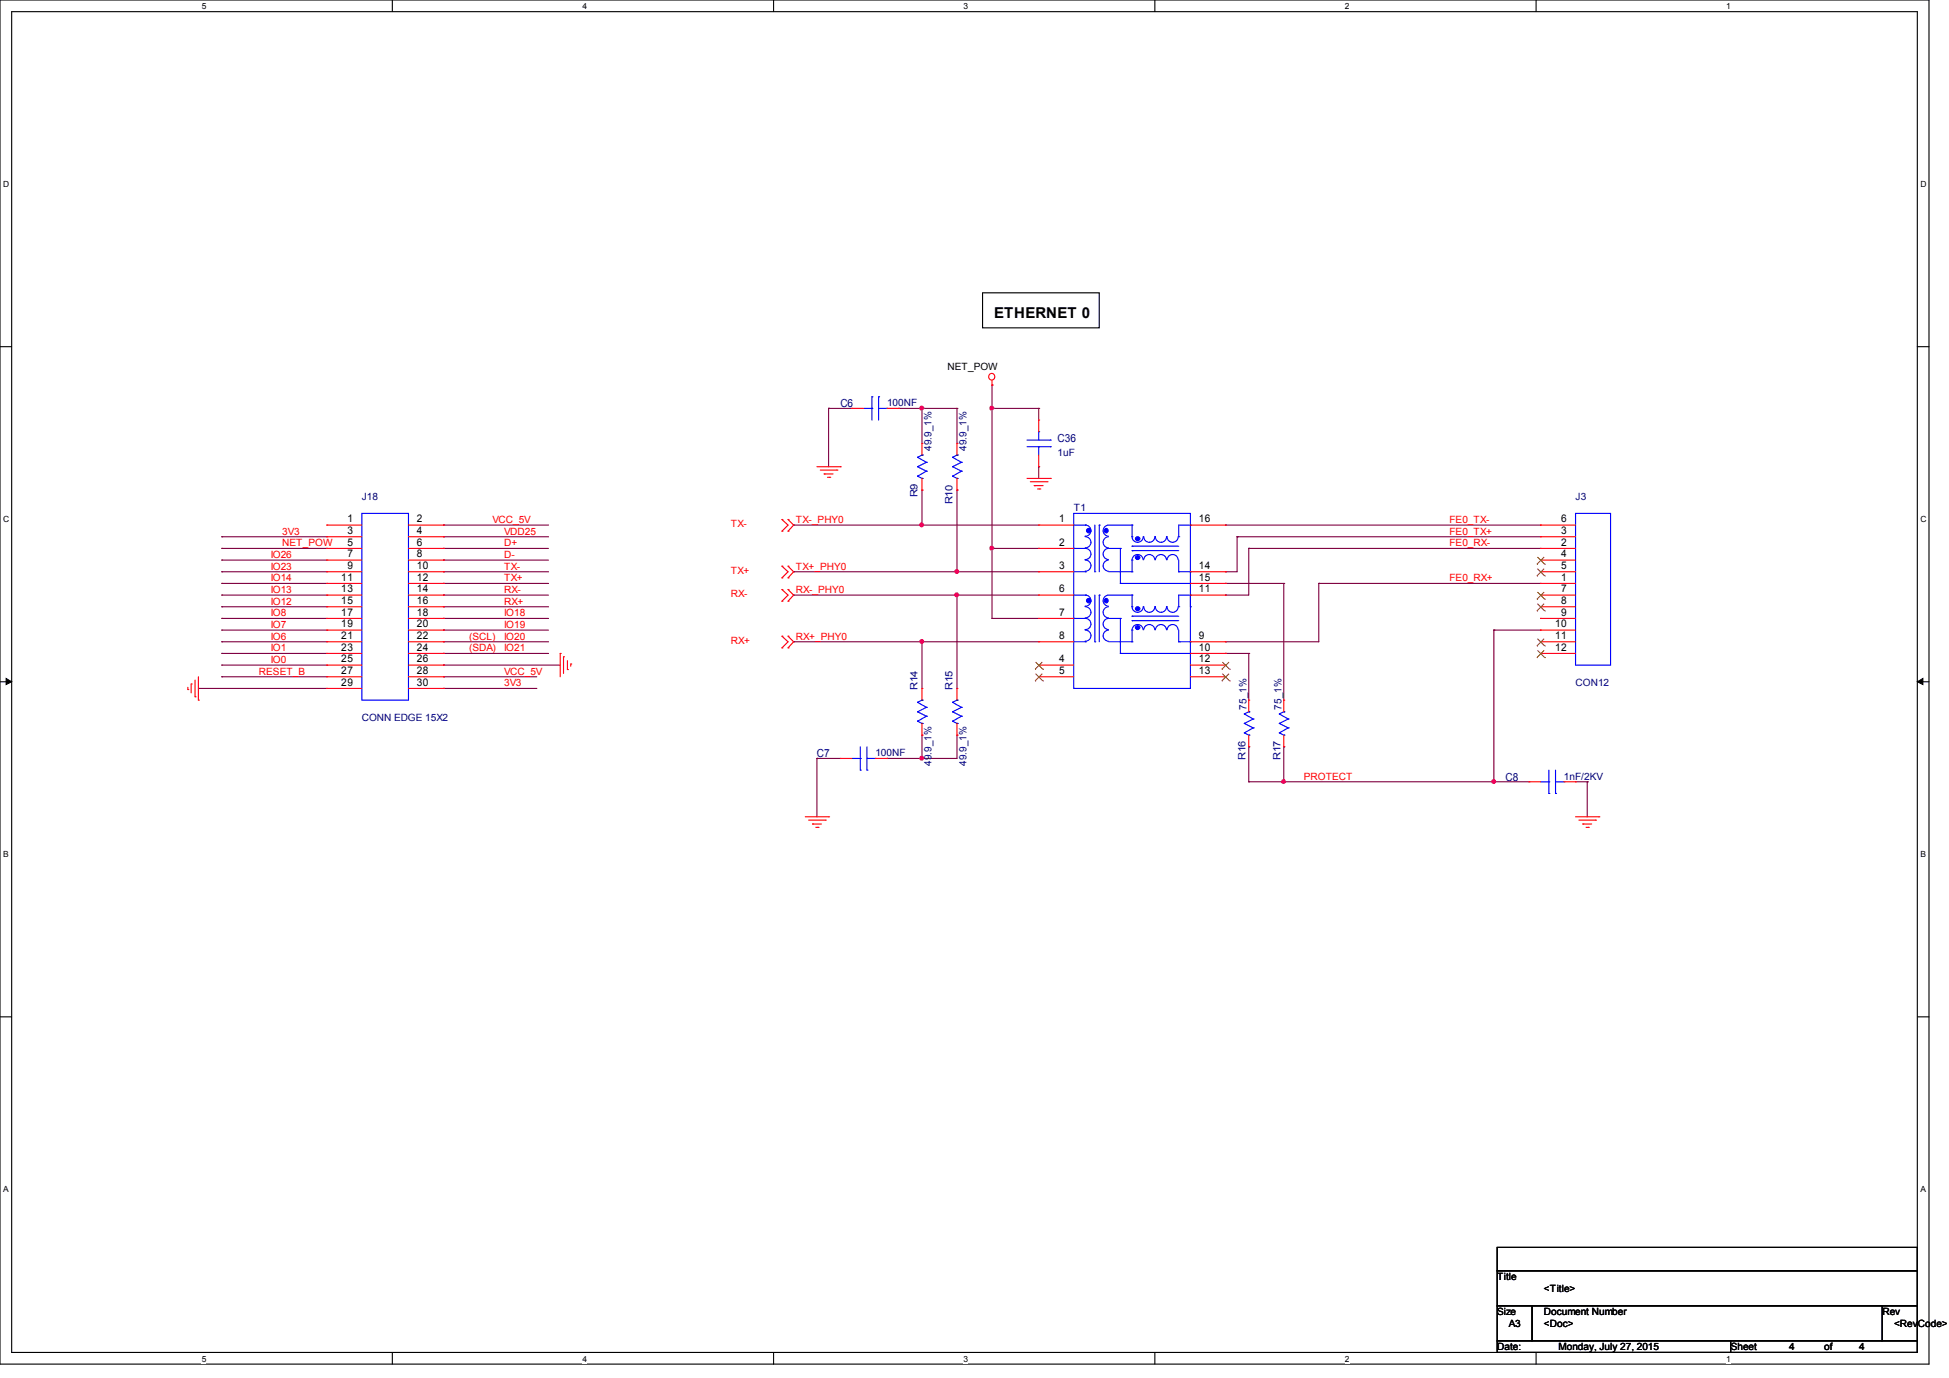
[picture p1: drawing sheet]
<svg xmlns="http://www.w3.org/2000/svg" width="297mm" height="210mm" viewBox="0 0 297 210" stroke-linecap="round" stroke-linejoin="round" font-family="sans-serif">
<path d="M0 0h293.9v207.9h-293.9zM1.8 1.8h290.3v204.3h-290.3z" fill="none" stroke="#000" stroke-width=".17"/>
<g fill="#fff">
<path d="M30.7 .3h.7v1.4h-.7z"/>
<path d="M30.7 206.3h.7v1.5h-.7z"/>
</g>
<path d="M59.8 0v1.8M59.8 206.1v1.8" fill="none" stroke="#000" stroke-width=".17"/>
<g fill="#fff">
<path d="M88.7 .3h.7v1.4h-.7z"/>
<path d="M88.7 206.3h.7v1.5h-.7z"/>
</g>
<path d="M117.9 0v1.8M117.9 206.1v1.8" fill="none" stroke="#000" stroke-width=".17"/>
<g fill="#fff">
<path d="M146.8 .3h.7v1.4h-.7z"/>
<path d="M146.8 206.3h.7v1.5h-.7z"/>
</g>
<path d="M175.9 0v1.8M175.9 206.1v1.8" fill="none" stroke="#000" stroke-width=".17"/>
<g fill="#fff">
<path d="M204.9 .3h.7v1.4h-.7z"/>
<path d="M204.9 206.3h.7v1.5h-.7z"/>
</g>
<path d="M234 0v1.8M234 206.1v1.8" fill="none" stroke="#000" stroke-width=".17"/>
<g fill="#fff">
<path d="M263 .3h.7v1.4h-.7z"/>
<path d="M263 206.3h.7v1.5h-.7z"/>
<path d="M.5 27.3h.9v1.4h-.9z"/>
<path d="M292.6 27.3h.9v1.4h-.9z"/>
<path d="M.5 78.3h.9v1.5h-.9z"/>
<path d="M292.6 78.3h.9v1.5h-.9z"/>
</g>
<path d="M0 52.8h1.8M292.1 52.8h1.8" fill="none" stroke="#000" stroke-width=".17"/>
<g fill="#fff">
<path d="M.5 129.4h.9v1.4h-.9z"/>
<path d="M292.6 129.4h.9v1.4h-.9z"/>
</g>
<path d="M0 103.9h1.8M292.1 103.9h1.8" fill="none" stroke="#000" stroke-width=".17"/>
<path d="M.9 103.4l.9 .5-.9 .4zM292.1 103.9l.8-.5v.9z" fill="#000" stroke="#000" stroke-width=".15"/>
<g fill="#fff">
<path d="M.5 180.4h.8v1.5h-.8z"/>
<path d="M292.6 180.4h.8v1.5h-.8z"/>
</g>
<path d="M149.7 44.6h17.8v5.4h-17.8zM0 154.9h1.8M292.1 154.9h1.8M228.1 190.1h64v3.5h-64zM228.1 193.6h64v5.4h-64zM228.1 199h5.3v5.3h-5.3zM233.4 199h53.4v5.3h-53.4zM286.8 199h5.3v5.3h-5.3zM228.1 204.3h35.6v1.8h-35.6zM263.7 204.3h28.4v1.8h-28.4z" fill="none" stroke="#000" stroke-width=".17"/>
<g fill="none" stroke="#800040" stroke-width=".17">
<path d="M151.1 58.7h.1M151.1 58.7v35.5M126.2 62.2h.1M126.2 62.2h3.6M126.2 62.2v8.9M136.9 62.2h.1M136.9 62.2h8.9M140.5 74.7h.1M140.5 62.2h.1M140.5 62.2v5.4M140.5 74.7v5.3M145.8 74.7h.1"/>
<path d="M145.8 62.2h.1M145.8 62.2v5.4M145.8 74.7v12.4M151.1 62.2h.1M151.1 62.2h7.1M158.2 71.1h.1M158.2 62.2h.1M158.2 62.2v1.8M158.2 71.1v1.8M33.8 96h.1M33.8 94.2h.1M33.8 92.5h.1"/>
<path d="M33.8 99.6h.1M33.8 97.8h.1M33.8 87.1h.1M33.8 85.3h.1M33.8 90.7h.1M33.8 88.9h.1M33.8 81.8h.1M33.8 83.6h.1M33.8 94.2h16M33.8 97.8h16M33.8 87.1h16M33.8 90.7h16"/>
<path d="M33.8 81.8h16M33.8 99.6h16M33.8 88.9h16M33.8 83.6h16M33.8 96h16M33.8 92.5h16M33.8 85.3h16M67.6 81.8h.1M67.6 97.8h.1M67.6 94.2h.1M67.6 85.3h.1M67.6 83.6h.1"/>
<path d="M67.6 99.6h.1M67.6 96h.1M67.6 92.5h.1M67.6 90.7h.1M67.6 88.9h.1M67.6 87.1h.1M67.6 80h.1M67.6 94.2h16M67.6 97.8h16M67.6 80h16M67.6 87.1h16M67.6 90.7h16"/>
<path d="M67.6 81.8h16M67.6 99.6h16M67.6 88.9h16M67.6 83.6h16M67.6 96h16M67.6 92.5h16M67.6 85.3h16M120.9 97.8h.1M120.9 87.1h.1M120.9 80h.1M120.9 90.7h.1M120.9 97.8h37.3"/>
<path d="M120.9 80h37.3M120.9 87.1h37.3M120.9 90.7h37.3M140.5 97.8h.1M140.5 80h.1M140.5 97.8v7.1M145.8 90.7h.1M145.8 87.1h.1M145.8 90.7v14.2M151.1 83.6h.1M151.1 94.2h.1M151.1 94.2h7.1"/>
<path d="M151.1 83.6h7.1M186.7 80h.1M186.7 87.1h.1M186.7 99.6h.1M186.7 90.7h.1M186.7 88.9h.1M186.7 97.8h.1M186.7 80h48M186.7 99.6h3.5M186.7 88.9h8.9M188.5 81.8h.1M188.5 81.8v5.3h-1.8"/>
<path d="M188.5 81.8h46.2M190.2 99.6h.1M190.2 83.6h.1M190.2 83.6v7.1h-3.5M190.2 99.6v7.1M190.2 83.6h44.5M195.6 88.9h.1M195.6 88.9v17.8M200.9 88.9h.1M200.9 88.9v8.9h-14.2M200.9 88.9h33.8M227.6 96h.1"/>
<path d="M227.6 96h7.1M227.6 96v23.1M30.2 104.9h.1M30.2 104.9h19.6M33.8 101.3h.1M33.8 103.1h.1M33.8 101.3h16M33.8 103.1h16M67.6 103.1h.1M67.6 101.3h.1M67.6 104.9h.1M67.6 101.3h17.7"/>
<path d="M67.6 103.1h14.2M67.6 104.9h14.2M124.5 115.6h.1M124.5 115.6h3.5M124.5 115.6v8.9M135.1 115.6h.1M140.5 115.6h.1M140.5 112h.1M140.5 112v3.6M145.8 112h.1M145.8 112v3.6h-10.7M190.2 119.1h.1"/>
<path d="M190.2 113.8h.1M190.2 119.1h42.7M190.2 113.8v5.3M195.6 113.8h.1M195.6 113.8v5.3M227.6 119.1h.1M240 119.1h1.8M241.8 119.1h.1M241.8 119.1v5.4"/>
</g>
<g fill="#f0f" stroke="#f0f" stroke-width=".17">
<circle cx="151.1" cy="83.5" r=".3"/>
<circle cx="140.4" cy="97.7" r=".3"/>
<circle cx="145.8" cy="90.6" r=".3"/>
<circle cx="140.4" cy="62.2" r=".3"/>
<circle cx="145.8" cy="87.1" r=".3"/>
<circle cx="140.4" cy="80" r=".3"/>
<circle cx="195.5" cy="119.1" r=".3"/>
<circle cx="140.4" cy="115.5" r=".3"/>
<circle cx="151.1" cy="62.2" r=".3"/>
<circle cx="227.5" cy="119.1" r=".3"/>
</g>
<g fill="none" stroke="#f00" stroke-width=".17">
<path d="M151.1 58.7h.1M151.1 58v.7M119.1 79.2h.1M119.1 79.2l1 .8-1 .9M120.1 79.2h.1M120.1 79.2l.8 .8-.8 .9M124.5 71.1h3.5M125 71.6h2.5M125.6 72.2h.1M125.6 72.2h1.3M126.1 72.7h.3M126.4 72.7h.1"/>
<path d="M127.5 71.6h.1M128 71.1h.1M129.8 62.2h.1M129.8 62.2h1.8M135.1 62.2h1.8M136.9 62.2h.1M140.5 74.7h.1M140.5 67.6h.1M140.5 67.6v1.7M140.5 72.9v1.8M145.8 74.7h.1M145.8 67.6h.1"/>
<path d="M145.8 67.6v1.7M145.8 72.9v1.8M156.5 72.9h3.5M157 73.4h2.5M157.6 74h.1M157.6 74h1.3M158.1 74.5h.3M158.2 71.1h.1M158.2 64h.1M158.2 64v1.8M158.2 69.3v1.8M158.4 74.5h.1"/>
<path d="M159.5 73.4h.1M160 72.9h.1M49.8 80h.1M49.8 81.8h.1M49.8 83.6h.1M49.8 85.3h.1M49.8 87.1h.1M49.8 88.9h.1M49.8 90.7h.1M49.8 92.5h.1M49.8 94.2h.1M49.8 96h.1"/>
<path d="M49.8 97.8h.1M49.8 99.6h.1M49.8 88.9h5.3M49.8 83.6h5.3M49.8 81.8h5.3M49.8 85.3h5.3M49.8 87.1h5.3M49.8 80h5.3M49.8 90.7h5.3M49.8 92.5h5.3M49.8 94.2h5.3M49.8 96h5.3"/>
<path d="M49.8 97.8h5.3M49.8 99.6h5.3M62.2 88.9h5.4M62.2 83.6h5.4M62.2 81.8h5.4M62.2 85.3h5.4M62.2 87.1h5.4M62.2 80h5.4M62.2 90.7h5.4M62.2 92.5h5.4M62.2 94.2h5.4M62.2 96h5.4"/>
<path d="M62.2 97.8h5.4M62.2 99.6h5.4M67.6 80h.1M67.6 81.8h.1M67.6 83.6h.1M67.6 85.3h.1M67.6 87.1h.1M67.6 88.9h.1M67.6 90.7h.1M67.6 92.5h.1M67.6 94.2h.1M67.6 96h.1"/>
<path d="M67.6 97.8h.1M67.6 99.6h.1M85.3 99.6h.1M85.3 99.6v3.5M119.1 80.9h.1M119.1 86.3h.1M119.1 88.1h.1M119.1 96.9h.1M119.1 98.7h.1M119.1 89.8h.1M119.1 91.6h.1M119.1 86.3l1 .8-1 1"/>
<path d="M119.1 96.9l1 .9-1 .9M119.1 89.8l1 .9-1 .9M120.1 80.9h.1M120.1 88.1h.1M120.1 86.3h.1M120.1 98.7h.1M120.1 96.9h.1M120.1 91.6h.1M120.1 89.8h.1M120.1 86.3l.8 .8-.8 1M120.1 96.9l.8 .9-.8 .9M120.1 89.8l.8 .9-.8 .9"/>
<path d="M158.2 80h.1M158.2 83.6h.1M158.2 87.1h.1M158.2 90.7h.1M158.2 94.2h.1M158.2 97.8h.1M158.2 83.6h5.4M158.2 87.1h5.4M158.2 80h5.4M158.2 90.7h5.4M158.2 94.2h5.4M158.2 97.8h5.4"/>
<path d="M181.4 88.9h5.3M181.4 87.1h5.3M181.4 80h5.3M181.4 90.7h5.3M181.4 97.8h5.3M181.4 99.6h5.3M186.7 97.8h.1M186.7 99.6h.1M186.7 90.7h.1M186.7 87.1h.1M186.7 88.9h.1M186.7 80h.1"/>
<path d="M234.7 88.9h.1M234.7 83.6h.1M234.7 81.8h.1M234.7 85.3h.1M234.7 87.1h.1M234.7 80h.1M234.7 90.7h.1M234.7 92.5h.1M234.7 94.2h.1M234.7 96h.1M234.7 97.8h.1M234.7 99.6h.1"/>
<path d="M234.7 88.9h5.3M234.7 83.6h5.3M234.7 81.8h5.3M234.7 85.3h5.3M234.7 87.1h5.3M234.7 80h5.3M234.7 90.7h5.3M234.7 92.5h5.3M234.7 94.2h5.3M234.7 96h5.3M234.7 97.8h5.3M234.7 99.6h5.3"/>
<path d="M28.6 105.1h.1M28.6 104.7v.4M29.1 104.2h.1M29.1 104.2v1.4M29.7 106.2h.1M29.7 103.6v2.6M30.2 106.7h.1M30.2 103.1v3.6M49.8 101.3h.1M49.8 103.1h.1M49.8 104.9h.1M49.8 101.3h5.3"/>
<path d="M49.8 103.1h5.3M49.8 104.9h5.3M62.2 101.3h5.4M62.2 103.1h5.4M62.2 104.9h5.4M67.6 101.3h.1M67.6 103.1h.1M67.6 104.9h.1M85.9 100.1h.1M85.9 100.1v2.5M86.4 102h.1M86.4 100.7v1.3"/>
<path d="M87 101.2h.1M87 101.2v.3M128 115.6h.1M128 115.6h1.8M133.3 115.6h1.8M135.1 115.6h.1M140.5 104.9h.1M140.5 112h.1M140.5 104.9v1.8M140.5 110.2v1.8M145.8 104.9h.1M145.8 112h.1"/>
<path d="M145.8 104.9v1.8M145.8 110.2v1.8M158.2 101.3h.1M158.2 103.1h.1M158.2 101.3h5.4M158.2 103.1h5.4M181.4 101.3h5.3M181.4 103.1h5.3M186.7 101.3h.1M186.7 103.1h.1M190.2 113.8h.1M190.2 106.7h.1"/>
<path d="M190.2 106.7v1.8M190.2 112v1.8M195.6 113.8h.1M195.6 106.7h.1M195.6 106.7v1.8M195.6 112v1.8M232.9 119.1h.1M232.9 119.1h1.8M238.3 119.1h1.7M240 119.1h.1M122.7 124.5h3.5M123.2 125h2.5"/>
<path d="M123.8 125.6h.1M123.8 125.6h1.3M124.3 126.1h.3M124.6 126.1h.1M125.7 125h.1M126.2 124.5h.1M240 124.5h3.6M240.5 125h2.6M241.1 125.6h.1M241.1 125.6h1.4M241.6 126.1h.4M242 126.1h.1"/>
<path d="M243.1 125h.1M243.6 124.5h.1"/>
<circle cx="151.1" cy="57.4" r=".49"/>
</g>
<g fill="none" stroke="#00f" stroke-width=".17">
<path d="M55.1 78.2h7.1v28.5h-7.1zM131.6 62.2h1.2M132.8 62.2h.1M132.8 60.5h.1M132.8 60.5v3.5M133.9 60.5h.1M133.9 62.2h1.2M133.9 60.5v3.5M135.1 62.2h.1M139.8 72.6h.1M139.8 71.1h.1M139.8 69.7h.1"/>
<path d="M139.8 72.6l.7 .3M139.8 71.1l1.3 .7M139.8 69.7l1.3 .7M140.5 69.3h.1M140.5 72.9h.1M140.5 69.3l-.7 .4M141.1 70.4h.1M141.1 71.8h.1M141.1 70.4l-1.3 .7M141.1 71.8l-1.3 .8M145.1 72.6h.1M145.1 71.1h.1"/>
<path d="M145.1 69.7h.1M145.1 72.6l.7 .3M145.1 71.1l1.4 .7M145.1 69.7l1.4 .7M145.8 69.3h.1M145.8 72.9h.1M145.8 69.3l-.7 .4M146.5 70.4h.1M146.5 71.8h.1M146.5 70.4l-1.4 .7M146.5 71.8l-1.4 .8M156.5 67.1h3.5"/>
<path d="M156.5 68.1h3.5M158.2 65.8h.1M158.2 68.1h.1M158.2 65.8v1.3M158.2 68.1v1.2M160 67.1h.1M160 68.1h.1M163.6 78.2h17.8v26.7h-17.8zM240 78.2h5.4v23.1h-5.4zM163.6 80h1.8M163.6 87.1h1.8M163.6 83.6h1.8"/>
<path d="M163.6 90.7h1.8M163.6 97.8h1.8M163.6 94.2h1.8M165.3 80a.85 .85 0 0 1 .9 .9 .85 .85 0 0 1-.9 .8M165.3 81.8a.85 .85 0 0 1 .9 .8 .85 .85 0 0 1-.9 .9M165.3 83.6a.85 .85 0 0 1 .9 .8 .85 .85 0 0 1-.9 .9M165.3 85.3a.85 .85 0 0 1 .9 .9 .85 .85 0 0 1-.9 .8M165.3 90.7a.85 .85 0 0 1 .9 .8 .85 .85 0 0 1-.9 .9M165.3 92.5a.85 .85 0 0 1 .9 .8 .85 .85 0 0 1-.9 .8M165.3 94.2a.85 .85 0 0 1 .9 .9 .85 .85 0 0 1-.9 .8M165.3 96a.85 .85 0 0 1 .9 .9 .85 .85 0 0 1-.9 .8M165.4 80h.1"/>
<path d="M165.4 83.6h.1M165.4 87.1h.1M165.4 90.7h.1M165.4 94.2h.1M165.4 97.8h.1M166.8 87.1h.1M166.8 97.8h.1M166.8 80v7.1M166.8 90.7v7.1M167.5 80h.1M167.5 90.7h.1M167.5 80v7.1"/>
<path d="M167.5 90.7v7.1M168.9 80a.85 .85 0 0 0-.8 .9 .85 .85 0 0 0 .8 .8M168.9 81.8a.85 .85 0 0 0-.8 .8 .85 .85 0 0 0 .8 .9M168.9 83.6a.85 .85 0 0 0-.8 .8 .85 .85 0 0 0 .8 .9M168.9 85.3a.85 .85 0 0 0-.8 .9 .85 .85 0 0 0 .8 .8M168.9 90.7a.85 .85 0 0 0-.8 .8 .85 .85 0 0 0 .8 .9M168.9 92.5a.85 .85 0 0 0-.8 .8 .85 .85 0 0 0 .8 .8M168.9 94.2a.85 .85 0 0 0-.8 .9 .85 .85 0 0 0 .8 .8M168.9 96a.85 .85 0 0 0-.8 .9 .85 .85 0 0 0 .8 .8M168.9 80h3.6M168.9 87.1h3.6M168.9 83.6h1.8"/>
<path d="M168.9 90.7h3.6M168.9 97.8h3.6M168.9 94.2h1.8M170.7 83.6h.1M170.7 88.9h.1M170.7 99.6h.1M170.7 94.2h.1M170.7 83.6v5.3M170.7 94.2v5.4M170.7 88.9h10.7M170.7 99.6h10.7M172.5 83.2h.1"/>
<path d="M172.5 83.9h.1M172.5 80h.1M172.5 81.8h.1M172.5 81.7a.85 .85 0 0 0 .8 .9 .85 .85 0 0 0 .9-.9M172.5 87.1h.1M172.5 85.3h.1M172.5 85.3a.85 .85 0 0 1 .8-.8 .85 .85 0 0 1 .9 .8M172.5 96a.85 .85 0 0 1 .8-.8 .85 .85 0 0 1 .9 .8M172.5 92.4a.85 .85 0 0 0 .8 .9 .85 .85 0 0 0 .9-.9M172.5 96h.1M172.5 97.8h.1M172.5 92.5h.1"/>
<path d="M172.5 90.7h.1M172.5 94.6h.1M172.5 93.9h.1M172.5 83.2h7.1M172.5 83.9h7.1M172.5 80v1.8M172.5 85.3v1.8M172.5 90.7v1.8M172.5 96v1.8M172.5 94.6h7.1M172.5 93.9h7.1M174.2 81.7a.85 .85 0 0 0 .9 .9 .85 .85 0 0 0 .8-.9"/>
<path d="M174.2 85.3a.85 .85 0 0 1 .9-.8 .85 .85 0 0 1 .8 .8M174.2 96a.85 .85 0 0 1 .9-.8 .85 .85 0 0 1 .8 .8M174.2 92.4a.85 .85 0 0 0 .9 .9 .85 .85 0 0 0 .8-.9M176 81.7a.85 .85 0 0 0 .9 .9 .85 .85 0 0 0 .8-.9M176 85.3a.85 .85 0 0 1 .9-.8 .85 .85 0 0 1 .8 .8M176 96a.85 .85 0 0 1 .9-.8 .85 .85 0 0 1 .8 .8M176 92.4a.85 .85 0 0 0 .9 .9 .85 .85 0 0 0 .8-.9M177.8 81.7a.85 .85 0 0 0 .8 .9 .85 .85 0 0 0 .9-.9M177.8 85.3a.85 .85 0 0 1 .8-.8 .85 .85 0 0 1 .9 .8M177.8 96a.85 .85 0 0 1 .8-.8 .85 .85 0 0 1 .9 .8M177.8 92.4a.85 .85 0 0 0 .8 .9 .85 .85 0 0 0 .9-.9M179.6 81.8h.1"/>
<path d="M179.6 87.1h.1M179.6 97.8h.1M179.6 92.5h.1M179.6 85.3v1.8M179.6 96v1.8M179.6 87.1h1.8M179.6 97.8h1.8M181.4 87.1h.1M181.4 88.9h.1M181.4 80h.1M181.4 92.5h.1M181.4 90.7h.1"/>
<path d="M181.4 99.6h.1M181.4 97.8h.1M181.4 80h-1.8v1.8M181.4 90.7h-1.8v1.8M181.4 90.7v1.8M129.8 115.6h1.3M131.1 115.6h.1M131.1 117.3h.1M131.1 113.8v3.5M132.1 117.3h.1M132.1 115.6h1.2M132.1 113.8v3.5"/>
<path d="M133.3 115.6h.1M139.8 107h.1M139.8 108.5h.1M139.8 109.9h.1M139.8 108.5l1.3 .6M139.8 107l1.3 .8M139.8 109.9l.7 .3M140.5 110.2h.1M140.5 106.7h.1M140.5 106.7l-.7 .3M141.1 109.1h.1M141.1 107.8h.1"/>
<path d="M141.1 107.8l-1.3 .7M141.1 109.1l-1.3 .8M145.1 107h.1M145.1 108.5h.1M145.1 109.9h.1M145.1 108.5l1.4 .6M145.1 107l1.4 .8M145.1 109.9l.7 .3M145.8 110.2h.1M145.8 106.7h.1M145.8 106.7l-.7 .3M146.5 109.1h.1"/>
<path d="M146.5 107.8h.1M146.5 107.8l-1.4 .7M146.5 109.1l-1.4 .8M189.6 111.7h.1M189.6 110.2h.1M189.6 108.8h.1M189.6 111.7l.6 .3M189.6 110.2l1.3 .7M189.6 108.8l1.3 .8M190.2 108.5h.1M190.2 112h.1M190.2 108.5l-.6 .3"/>
<path d="M190.9 109.6h.1M190.9 110.9h.1M190.9 109.6l-1.3 .6M190.9 110.9l-1.3 .8M194.9 111.7h.1M194.9 110.2h.1M194.9 108.8h.1M194.9 111.7l.7 .3M194.9 110.2l1.4 .7M194.9 108.8l1.4 .8M195.6 108.5h.1M195.6 112h.1"/>
<path d="M195.6 108.5l-.7 .3M196.3 109.6h.1M196.3 110.9h.1M196.3 109.6l-1.4 .6M196.3 110.9l-1.4 .8M234.7 119.1h1.3M236 119.1h.1M236 117.3v3.6M237 119.1h1.3M237 117.3v3.6M238.3 119.1h.1M236 120.9h.1"/>
<path d="M237 120.9h.1"/>
</g>
<g fill="none" stroke="#804000" stroke-width=".15">
<path d="M234.1 86h.1M234.1 87.8h.1M234.1 91.3h.1M234.1 93.1h.1M234.1 98.4h.1M234.2 84.9l1.1 1.1M234.2 86.7l1.1 1.1M234.2 90.2l1.1 1.1M234.2 92l1.1 1.1M234.2 97.3l1.1 1.1M234.2 99.1l1.1 1.1M235.2 84.9l-1.1 1.1"/>
<path d="M235.2 86.7l-1.1 1.1M235.2 90.2l-1.1 1.1M235.2 92l-1.1 1.1M235.2 97.3l-1.1 1.1M235.2 99.1l-1.1 1.1M235.3 86h.1M235.3 87.8h.1M235.3 91.3h.1M235.3 93.1h.1M235.3 98.4h.1M157.7 102h.1M157.7 103.8h.1"/>
<path d="M157.8 100.9l1.1 1.1M157.8 102.7l1.1 1.1M158.8 100.9l-1.1 1.1M158.8 102.7l-1.1 1.1M158.9 102h.1M158.9 103.8h.1M186.1 102h.1M186.1 103.8h.1M186.2 100.9l1.1 1.1M186.2 102.7l1.1 1.1M187.2 100.9l-1.1 1.1M187.2 102.7l-1.1 1.1"/>
<path d="M187.3 102h.1M187.3 103.8h.1M234.1 100.2h.1M235.3 100.2h.1"/>
</g>
<g fill="#00f" stroke="#00f" stroke-width=".17">
<circle cx="165.9" cy="80.9" r=".34"/>
<circle cx="168.5" cy="80.9" r=".32"/>
<circle cx="173.3" cy="82.1" r=".32"/>
<circle cx="173.3" cy="85" r=".32"/>
<circle cx="165.9" cy="91.5" r=".34"/>
<circle cx="173.3" cy="95.6" r=".32"/>
<circle cx="173.3" cy="92.8" r=".32"/>
<circle cx="168.5" cy="91.5" r=".32"/>
</g>
<text font-size="2.3" x="151.5" y="48.5">ETHERNET 0</text>
<g font-size="1.7" fill="#000080">
<text x="128" y="62.1">C6</text>
<text x="161.1" y="67.4">C36</text>
<text x="124.5" y="115.4">C7</text>
<text x="229.4" y="119">C8</text>
</g>
<g font-size="1.6">
<text x="52.9" y="79.6">1</text>
<text x="52.9" y="81.4">3</text>
<text x="52.9" y="83.1">5</text>
<text x="63.5" y="79.6">2</text>
<text x="63.5" y="81.4">4</text>
<text x="63.5" y="83.1">6</text>
<text x="161.4" y="79.6">1</text>
<text x="161.4" y="83.1">2</text>
<text x="182.6" y="79.6">16</text>
<text x="237.8" y="83.1">2</text>
<text x="237.8" y="81.4">3</text>
<text x="237.8" y="79.6">6</text>
<text x="52" y="88.5">11</text>
<text x="52.9" y="84.9">7</text>
<text x="52.9" y="86.7">9</text>
<text x="63.5" y="84.9">8</text>
<text x="63.5" y="86.7">10</text>
<text x="63.5" y="88.5">12</text>
<text x="161.4" y="86.7">3</text>
<text x="182.6" y="86.7">14</text>
<text x="182.6" y="88.5">15</text>
<text x="237.8" y="88.5">1</text>
<text x="237.8" y="84.9">4</text>
<text x="237.8" y="86.7">5</text>
<text x="52" y="90.3">13</text>
<text x="52" y="92">15</text>
<text x="52" y="93.8">17</text>
<text x="52" y="95.6">19</text>
<text x="63.5" y="90.3">14</text>
<text x="63.5" y="92">16</text>
<text x="63.5" y="93.8">18</text>
<text x="63.5" y="95.6">20</text>
<text x="161.4" y="90.3">6</text>
<text x="161.4" y="93.8">7</text>
<text x="182.6" y="90.3">11</text>
<text x="236.9" y="95.6">10</text>
<text x="237.8" y="90.3">7</text>
<text x="237.8" y="92">8</text>
<text x="237.8" y="93.8">9</text>
<text x="52" y="97.4">21</text>
<text x="52" y="99.1">23</text>
<text x="52" y="100.9">25</text>
<text x="63.5" y="97.4">22</text>
<text x="63.5" y="99.1">24</text>
<text x="63.5" y="100.9">26</text>
<text x="161.4" y="97.4">8</text>
<text x="161.4" y="100.9">4</text>
<text x="182.6" y="97.4">9</text>
<text x="182.6" y="99.1">10</text>
<text x="182.6" y="100.9">12</text>
<text x="236.9" y="97.4">11</text>
<text x="236.9" y="99.1">12</text>
<text x="52" y="102.7">27</text>
<text x="52" y="104.5">29</text>
<text x="63.5" y="102.7">28</text>
<text x="63.5" y="104.5">30</text>
<text x="161.4" y="102.7">5</text>
<text x="182.6" y="102.7">13</text>
</g>
<g font-size="1.5">
<text x="144.4" y="56.4">NET_POW</text>
<text x="228.1" y="195.1">Title</text>
<text x="235.2" y="196.9">&lt;Title&gt;</text>
<text x="228.1" y="200.4">Size</text>
<text x="229.9" y="202.2">A3</text>
<text x="235.2" y="200.4">Document Number</text>
<text x="235.2" y="202.2">&lt;Doc&gt;</text>
<text x="286.8" y="200.4">Rev</text>
<text x="288.6" y="202.2">&lt;RevCode&gt;</text>
<text x="228.1" y="205.7">Date:</text>
<text x="237.4" y="205.7">Monday, July 27, 2015</text>
<text x="263.7" y="205.7">Sheet</text>
<text x="272.6" y="205.7">4</text>
<text x="277.9" y="205.7">of</text>
<text x="283.2" y="205.7">4</text>
</g>
<g font-size="1.5" fill="#000080">
<text x="135.1" y="61.9">100NF</text>
<text x="141.9" y="68.7" transform="rotate(-90 141.9 68.7)">49.9_1%</text>
<text x="147.2" y="68.7" transform="rotate(-90 147.2 68.7)">49.9_1%</text>
<text x="161.1" y="69.5">1uF</text>
<text x="55.1" y="76.1">J18</text>
<text x="139.8" y="75.8" transform="rotate(-90 139.8 75.8)">R9</text>
<text x="145.1" y="76.8" transform="rotate(-90 145.1 76.8)">R10</text>
<text x="163.6" y="77.9">T1</text>
<text x="240" y="76.1">J3</text>
<text x="139.8" y="105.1" transform="rotate(-90 139.8 105.1)">R14</text>
<text x="145.1" y="105.1" transform="rotate(-90 145.1 105.1)">R15</text>
<text x="240" y="104.6">CON12</text>
<text x="55.1" y="109.9">CONN EDGE 15X2</text>
<text x="189.9" y="108.1" transform="rotate(-90 189.9 108.1)">75_1%</text>
<text x="195.3" y="108.1" transform="rotate(-90 195.3 108.1)">75_1%</text>
<text x="133.4" y="115.2">100NF</text>
<text x="141.9" y="116.7" transform="rotate(-90 141.9 116.7)">49.9_1%</text>
<text x="147.2" y="116.7" transform="rotate(-90 147.2 116.7)">49.9_1%</text>
<text x="189.7" y="115.7" transform="rotate(-90 189.7 115.7)">R16</text>
<text x="195.1" y="115.7" transform="rotate(-90 195.1 115.7)">R17</text>
<text x="238.3" y="118.8">1nF/2KV</text>
</g>
<g font-size="1.5" fill="#f00">
<text x="43" y="81.4">3V3</text>
<text x="43" y="83.2">NET_POW</text>
<text x="75" y="79.7">VCC_5V</text>
<text x="76.8" y="81.4">VDD25</text>
<text x="76.8" y="83.2">D+</text>
<text x="111.3" y="80.3">TX-</text>
<text x="121.3" y="79.7">TX-_PHY0</text>
<text x="220.8" y="79.7">FE0_TX-</text>
<text x="220.8" y="81.4">FE0_TX+</text>
<text x="220.8" y="83.2">FE0_RX-</text>
<text x="41.2" y="86.8">IO23</text>
<text x="41.2" y="85">IO26</text>
<text x="41.2" y="88.6">IO14</text>
<text x="76.8" y="85">D-</text>
<text x="76.8" y="88.6">TX+</text>
<text x="76.8" y="86.8">TX-</text>
<text x="111.3" y="87.5">TX+</text>
<text x="121.3" y="86.8">TX+_PHY0</text>
<text x="220.8" y="88.6">FE0_RX+</text>
<text x="41.2" y="95.7">IO7</text>
<text x="41.2" y="93.9">IO8</text>
<text x="41.2" y="92.1">IO12</text>
<text x="41.2" y="90.3">IO13</text>
<text x="76.8" y="93.9">IO18</text>
<text x="76.8" y="95.7">IO19</text>
<text x="76.8" y="92.1">RX+</text>
<text x="76.8" y="90.3">RX-</text>
<text x="111.3" y="91">RX-</text>
<text x="121.3" y="90.3">RX-_PHY0</text>
<text x="41.2" y="101">IO0</text>
<text x="41.2" y="99.2">IO1</text>
<text x="41.2" y="97.5">IO6</text>
<text x="71.5" y="97.5">(SCL)</text>
<text x="71.5" y="99.2">(SDA)</text>
<text x="76.8" y="97.5">IO20</text>
<text x="76.8" y="99.2">IO21</text>
<text x="111.3" y="98.1">RX+</text>
<text x="121.3" y="97.5">RX+_PHY0</text>
<text x="39.5" y="102.8">RESET_B</text>
<text x="76.8" y="102.8">VCC_5V</text>
<text x="76.8" y="104.6">3V3</text>
<text x="198.6" y="118.8">PROTECT</text>
</g>
<g font-size="1.3">
<text x="30.7" y="1.4">5</text>
<text x="88.7" y="1.4">4</text>
<text x="146.8" y="1.4">3</text>
<text x="204.9" y="1.4">2</text>
<text x="263" y="1.4">1</text>
<text x=".5" y="28.4">D</text>
<text x="292.6" y="28.4">D</text>
<text x=".5" y="79.5">C</text>
<text x="292.6" y="79.5">C</text>
<text x=".5" y="130.6">B</text>
<text x="292.6" y="130.6">B</text>
<text x=".5" y="181.6">A</text>
<text x="292.6" y="181.6">A</text>
<text x="30.7" y="207.5">5</text>
<text x="88.7" y="207.5">4</text>
<text x="146.8" y="207.5">3</text>
<text x="204.9" y="207.5">2</text>
<text x="263" y="207.5">1</text>
</g>
</svg>
